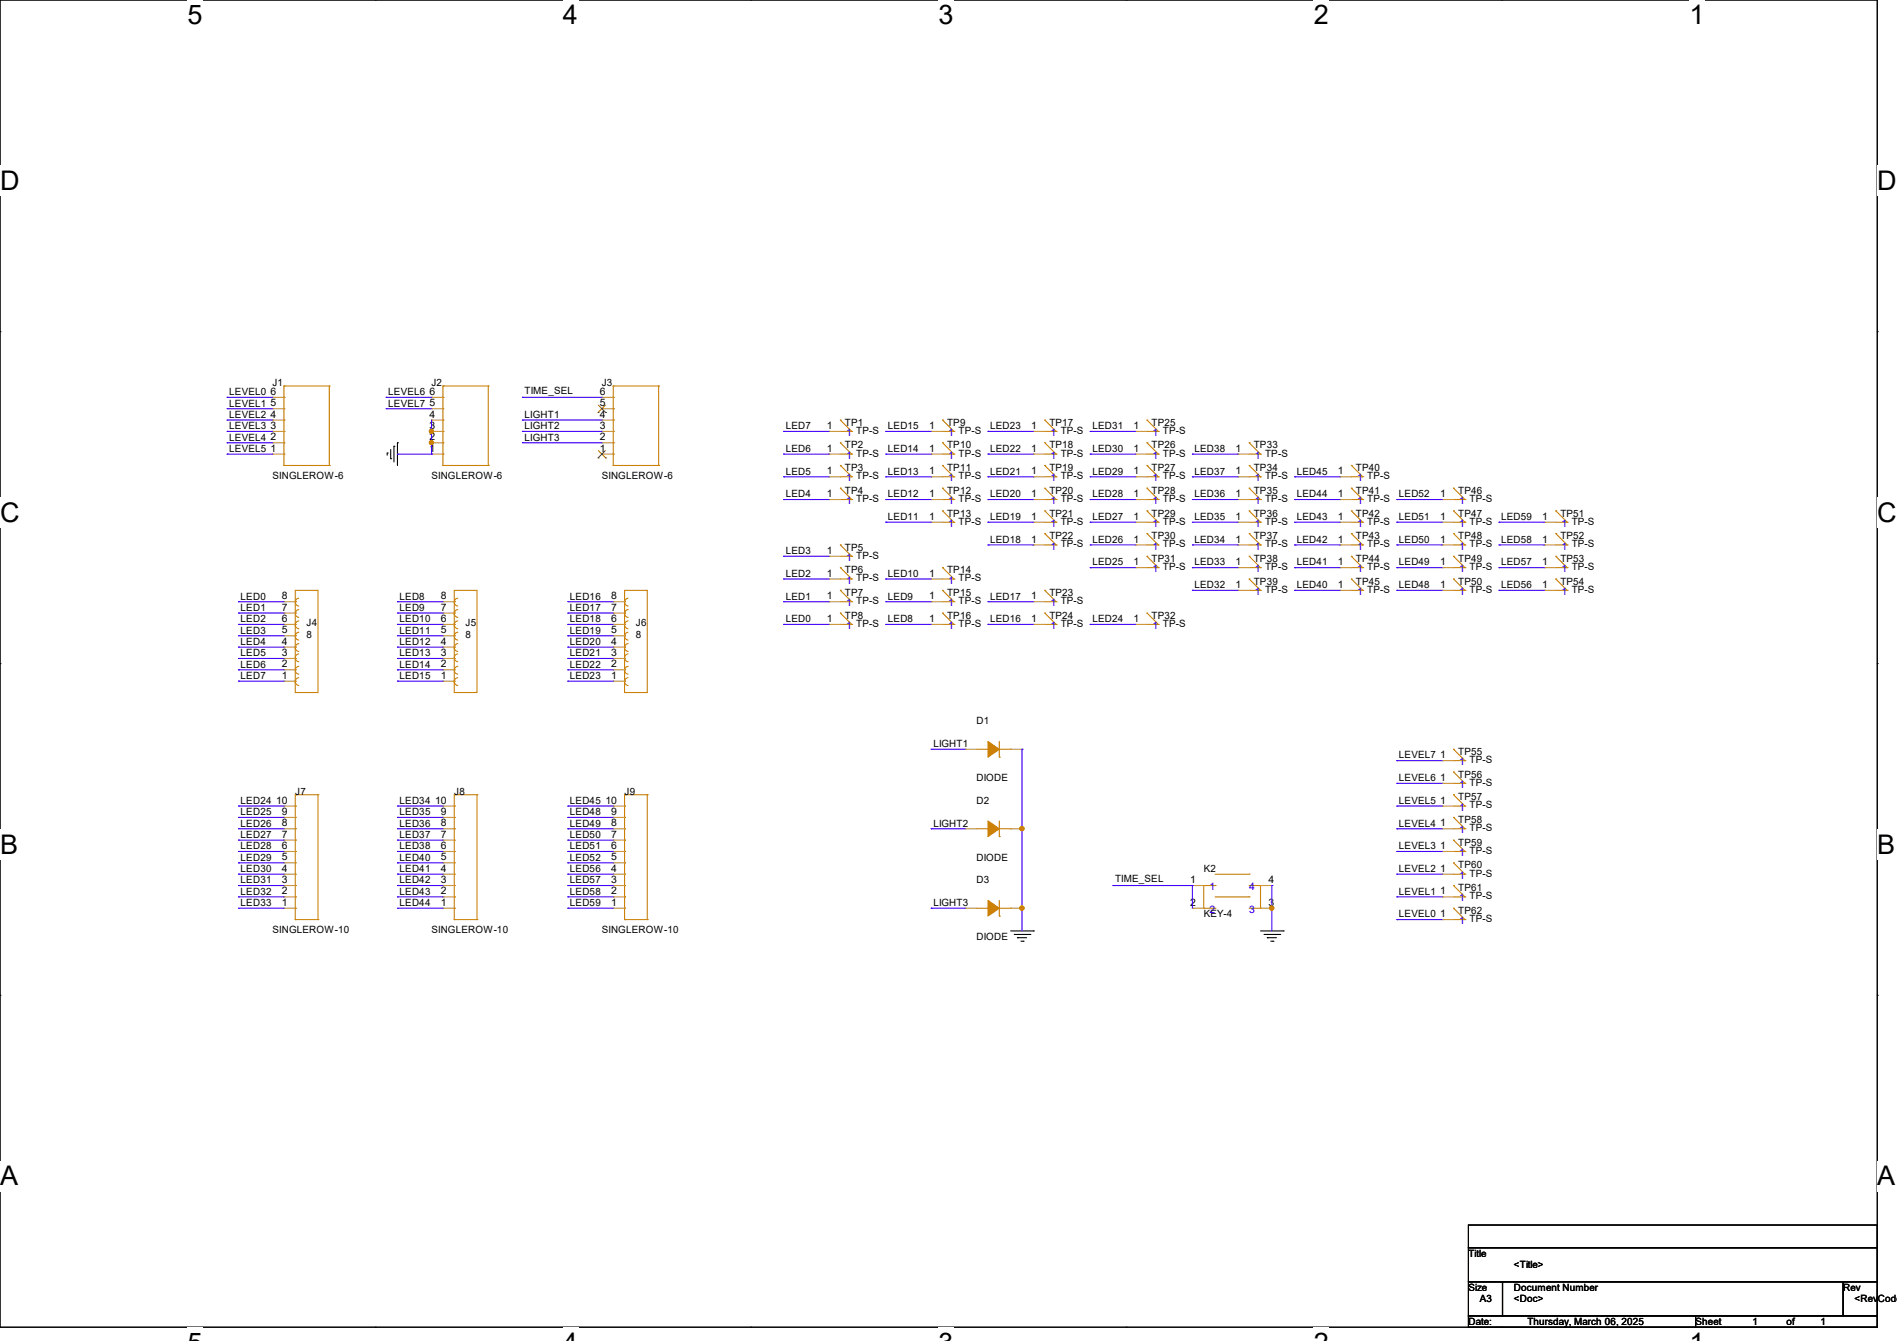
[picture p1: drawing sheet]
<svg xmlns="http://www.w3.org/2000/svg" width="297mm" height="210mm" viewBox="0 0 297 210" stroke-linecap="round" stroke-linejoin="round" font-family="sans-serif">
<path d="M0 0h293.9v207.9h-293.9z" fill="none" stroke="#000" stroke-width=".17"/>
<g fill="#fff">
<path d="M29.4 0h2.3v4.7h-2.3z"/>
<path d="M29.4 207.9h2.3v2.1h-2.3z"/>
</g>
<path d="M58.8 0h.1M58.8 207.9h.1" fill="none" stroke="#000" stroke-width=".17"/>
<g fill="#fff">
<path d="M88.1 0h2.4v4.7h-2.4z"/>
<path d="M88.1 207.9h2.4v2.1h-2.4z"/>
</g>
<path d="M117.6 0h.1M117.6 207.9h.1" fill="none" stroke="#000" stroke-width=".17"/>
<g fill="#fff">
<path d="M146.9 0h2.4v4.7h-2.4z"/>
<path d="M146.9 207.9h2.4v2.1h-2.4z"/>
</g>
<path d="M176.3 0h.1M176.3 207.9h.1" fill="none" stroke="#000" stroke-width=".17"/>
<g fill="#fff">
<path d="M205.7 0h2.4v4.7h-2.4z"/>
<path d="M205.7 207.9h2.4v2.1h-2.4z"/>
</g>
<path d="M235.1 0h.1M235.1 207.9h.1" fill="none" stroke="#000" stroke-width=".17"/>
<g fill="#fff">
<path d="M264.5 0h2.4v4.7h-2.4z"/>
<path d="M264.5 207.9h2.4v2.1h-2.4z"/>
<path d="M0 26h3v4.7h-3z"/>
<path d="M293.9 26h3.1v4.7h-3.1z"/>
<path d="M0 77.9h3v4.7h-3z"/>
<path d="M293.9 77.9h3.1v4.7h-3.1z"/>
</g>
<path d="M0 51.9h.1M293.9 51.9h.1" fill="none" stroke="#000" stroke-width=".17"/>
<g fill="#fff">
<path d="M0 129.9h2.8v4.7h-2.8z"/>
<path d="M293.9 129.9h2.9v4.7h-2.9z"/>
</g>
<path d="M0 103.9h.1M293.9 103.9h.1" fill="none" stroke="#000" stroke-width=".17"/>
<g fill="#fff">
<path d="M0 181.8h2.8v4.8h-2.8z"/>
<path d="M293.8 181.8h3v4.8h-3z"/>
</g>
<g fill="none" stroke="#000" stroke-width=".17">
<path d="M60.6 71h.1M60.6 71v.3M61.2 71.8h.1M61.2 70.4v1.4M61.7 69.9h.1M61.7 69.9v2.4M62.2 69.3h.1M62.2 69.3v3.6M0 155.9h.1M158.2 145.8h3.6M158.8 146.3h2.4M159.3 146.9h.1"/>
<path d="M159.3 146.9h1.4M159.9 147.4h.3M160.2 147.4h.1M161.2 146.3h.1M161.8 145.8h.1M197.4 145.8h3.5M197.9 146.3h2.5M198.4 146.9h.1M198.4 146.9h1.5M199 147.4h.3M199.3 147.4h.1M200.4 146.3h.1"/>
<path d="M200.9 145.8h.1M293.9 155.9h.1M229.9 191.9h64v3.5h-64zM229.9 195.4h64v5.3h-64zM229.9 200.7h5.3v5.4h-5.3zM229.9 206.1h35.6v1.8h-35.6zM235.2 200.7h53.4v5.4h-53.4zM265.5 206.1h28.4v1.8h-28.4zM288.6 200.7h5.3v5.4h-5.3z"/>
</g>
<g fill="none" stroke="#cc8006" stroke-width=".17">
<path d="M44.4 72.9h.1M44.4 60.5h.1M44.4 62.2h.1M44.4 64h.1M44.4 65.8h.1M44.4 67.6h.1M44.4 69.3h.1M44.4 71.1h.1M44.4 72.9h7.2M44.4 60.5h7.2M44.4 60.5v12.4M51.6 72.9h.1"/>
<path d="M51.6 60.5h.1M51.6 60.5v12.4M69.3 72.9h.1M69.3 60.5h.1M69.3 62.2h.1M69.3 64h.1M69.3 65.8h.1M69.3 67.6h.1M69.3 69.3h.1M69.3 71.1h.1M69.3 60.5v12.4M69.3 72.9h7.2"/>
<path d="M69.3 60.5h7.2M76.5 72.9h.1M76.5 60.5h.1M76.5 60.5v12.4M96 72.9h.1M96 60.5h.1M96 62.2h.1M96 64h.1M96 65.8h.1M96 67.6h.1M96 69.3h.1M96 71.1h.1"/>
<path d="M96 72.9h7.1M96 60.5h7.1M96 60.5v12.4M103.1 72.9h.1M103.1 60.5h.1M103.1 60.5v12.4M131.6 69.3h.1M131.6 65.8h.1M131.6 76.5h.1M131.6 72.9h.1M131.6 78.2h1.7M131.6 71.1h1.7"/>
<path d="M131.6 69.3l1.7 1.8M131.6 74.7h1.7M131.6 67.6h1.7M131.6 65.8l1.7 1.8M131.6 76.5l1.7 1.7M131.6 72.9l1.7 1.8M133.3 71.1h.1M133.3 67.6h.1M133.3 78.2h.1M133.3 74.7h.1M147.6 76.5h.1M147.6 72.9h.1"/>
<path d="M147.6 69.3h.1M147.6 65.8h.1M147.6 78.2h1.8M147.6 71.1h1.8M147.6 76.5l1.8 1.7M147.6 74.7h1.8M147.6 67.6h1.8M147.6 72.9l1.8 1.8M147.6 69.3l1.8 1.8M147.6 65.8l1.8 1.8M149.4 78.2h.1M149.4 74.7h.1"/>
<path d="M149.4 71.1h.1M149.4 67.6h.1M163.6 76.5h.1M163.6 72.9h.1M163.6 69.3h.1M163.6 65.8h.1M163.6 78.2h1.8M163.6 71.1h1.8M163.6 74.7h1.8M163.6 67.6h1.8M163.6 76.5l1.8 1.7M163.6 72.9l1.8 1.8"/>
<path d="M163.6 69.3l1.8 1.8M163.6 65.8l1.8 1.8M165.4 78.2h.1M165.4 74.7h.1M165.4 71.1h.1M165.4 67.6h.1M179.6 69.3h.1M179.6 65.8h.1M179.6 76.5h.1M179.6 72.9h.1M179.6 78.2h1.8M179.6 71.1h1.8"/>
<path d="M179.6 74.7h1.8M179.6 69.3l1.8 1.8M179.6 67.6h1.8M179.6 65.8l1.8 1.8M179.6 76.5l1.8 1.7M179.6 72.9l1.8 1.8M181.4 71.1h.1M181.4 67.6h.1M181.4 78.2h.1M181.4 74.7h.1M195.6 72.9h.1M195.6 69.3h.1"/>
<path d="M195.6 76.5h.1M195.6 78.2h1.8M195.6 71.1h1.8M195.6 74.7h1.8M195.6 72.9l1.8 1.8M195.6 69.3l1.8 1.8M195.6 76.5l1.8 1.7M197.4 74.7h.1M197.4 71.1h.1M197.4 78.2h.1M211.6 72.9h.1M211.6 76.5h.1"/>
<path d="M211.6 78.2h1.8M211.6 74.7h1.8M211.6 72.9l1.8 1.8M211.6 76.5l1.8 1.7M213.4 74.7h.1M213.4 78.2h.1M227.6 76.5h.1M227.6 78.2h1.8M227.6 76.5l1.8 1.7M229.4 78.2h.1M46.2 92.5h3.6v16h-3.6zM46.2 94.2h.1"/>
<path d="M46.2 96h.1M46.2 97.8h.1M46.2 99.6h.1M46.8 93.7a.61 .61 0 0 0-.6 .6 .61 .61 0 0 0 .6 .6M46.8 95.5a.61 .61 0 0 0-.6 .6 .61 .61 0 0 0 .6 .6M46.8 97.2a.61 .61 0 0 0-.6 .7 .61 .61 0 0 0 .6 .6M46.8 99a.61 .61 0 0 0-.6 .6 .61 .61 0 0 0 .6 .6M71.1 92.5h3.6v16h-3.6zM71.1 94.2h.1M71.1 96h.1M71.1 97.8h.1M71.1 99.6h.1"/>
<path d="M71.7 93.7a.61 .61 0 0 0-.6 .6 .61 .61 0 0 0 .6 .6M71.7 95.5a.61 .61 0 0 0-.6 .6 .61 .61 0 0 0 .6 .6M71.7 97.2a.61 .61 0 0 0-.6 .7 .61 .61 0 0 0 .6 .6M71.7 99a.61 .61 0 0 0-.6 .6 .61 .61 0 0 0 .6 .6M97.8 92.5h3.5v16h-3.5zM97.8 94.2h.1M97.8 96h.1M97.8 97.8h.1M97.8 99.6h.1M98.3 93.7a.61 .61 0 0 0-.5 .6 .61 .61 0 0 0 .5 .6M98.3 95.5a.61 .61 0 0 0-.5 .6 .61 .61 0 0 0 .5 .6M98.3 97.2a.61 .61 0 0 0-.5 .7 .61 .61 0 0 0 .5 .6"/>
<path d="M98.3 99a.61 .61 0 0 0-.5 .6 .61 .61 0 0 0 .5 .6M131.6 96h.1M131.6 92.5h.1M131.6 88.9h.1M131.6 85.3h.1M131.6 97.8h1.7M131.6 96l1.7 1.8M131.6 94.2h1.7M131.6 92.5l1.7 1.7M131.6 90.7h1.7M131.6 88.9l1.7 1.8M131.6 87.1h1.7"/>
<path d="M131.6 85.3l1.7 1.8M133.3 97.8h.1M133.3 94.2h.1M133.3 90.7h.1M133.3 87.1h.1M147.6 96h.1M147.6 92.5h.1M147.6 88.9h.1M147.6 80h.1M147.6 97.8h1.8M147.6 81.8h1.8M147.6 94.2h1.8"/>
<path d="M147.6 90.7h1.8M147.6 96l1.8 1.8M147.6 92.5l1.8 1.7M147.6 88.9l1.8 1.8M147.6 80l1.8 1.8M149.4 97.8h.1M149.4 94.2h.1M149.4 90.7h.1M149.4 81.8h.1M163.6 83.6h.1M163.6 80h.1M163.6 96h.1"/>
<path d="M163.6 92.5h.1M163.6 97.8h1.8M163.6 85.3h1.8M163.6 83.6l1.8 1.7M163.6 80l1.8 1.8M163.6 81.8h1.8M163.6 94.2h1.8M163.6 96l1.8 1.8M163.6 92.5l1.8 1.7M165.4 85.3h.1M165.4 81.8h.1M165.4 97.8h.1"/>
<path d="M165.4 94.2h.1M179.6 96h.1M179.6 87.1h.1M179.6 83.6h.1M179.6 80h.1M179.6 97.8h1.8M179.6 85.3h1.8M179.6 96l1.8 1.8M179.6 81.8h1.8M179.6 88.9h1.8M179.6 87.1l1.8 1.8M179.6 83.6l1.8 1.7"/>
<path d="M179.6 80l1.8 1.8M181.4 97.8h.1M181.4 88.9h.1M181.4 85.3h.1M181.4 81.8h.1M195.6 90.7h.1M195.6 87.1h.1M195.6 83.6h.1M195.6 80h.1M195.6 85.3h1.8M195.6 81.8h1.8M195.6 92.5h1.8"/>
<path d="M195.6 90.7l1.8 1.8M195.6 88.9h1.8M195.6 87.1l1.8 1.8M195.6 83.6l1.8 1.7M195.6 80l1.8 1.8M197.4 92.5h.1M197.4 88.9h.1M197.4 85.3h.1M197.4 81.8h.1M211.6 90.7h.1M211.6 87.1h.1M211.6 83.6h.1"/>
<path d="M211.6 80h.1M211.6 85.3h1.8M211.6 81.8h1.8M211.6 92.5h1.8M211.6 90.7l1.8 1.8M211.6 88.9h1.8M211.6 87.1l1.8 1.8M211.6 83.6l1.8 1.7M211.6 80l1.8 1.8M213.4 92.5h.1M213.4 88.9h.1M213.4 85.3h.1"/>
<path d="M213.4 81.8h.1M227.6 90.7h.1M227.6 87.1h.1M227.6 83.6h.1M227.6 80h.1M227.6 85.3h1.8M227.6 81.8h1.8M227.6 92.5h1.8M227.6 88.9h1.8M227.6 90.7l1.8 1.8M227.6 87.1l1.8 1.8M227.6 83.6l1.8 1.7"/>
<path d="M227.6 80l1.8 1.8M229.4 92.5h.1M229.4 88.9h.1M229.4 85.3h.1M229.4 81.8h.1M243.6 80h.1M243.6 90.7h.1M243.6 87.1h.1M243.6 83.6h.1M243.6 85.3h1.8M243.6 81.8h1.8M243.6 80l1.8 1.8"/>
<path d="M243.6 92.5h1.8M243.6 88.9h1.8M243.6 90.7l1.8 1.8M243.6 87.1l1.8 1.8M243.6 83.6l1.8 1.7M245.4 81.8h.1M245.4 92.5h.1M245.4 88.9h.1M245.4 85.3h.1M46.2 101.3h.1M46.2 103.1h.1M46.2 104.9h.1"/>
<path d="M46.2 106.7h.1M46.8 102.4a.62 .62 0 0 0-.6 .6 .62 .62 0 0 0 .6 .6M46.8 100.8a.61 .61 0 0 0-.6 .6 .61 .61 0 0 0 .6 .6M46.8 104.4a.61 .61 0 0 0-.6 .6 .61 .61 0 0 0 .6 .6M46.8 106.1a.61 .61 0 0 0-.6 .6 .61 .61 0 0 0 .6 .7M71.1 101.3h.1M71.1 103.1h.1M71.1 104.9h.1M71.1 106.7h.1M71.7 102.4a.62 .62 0 0 0-.6 .6 .62 .62 0 0 0 .6 .6M71.7 100.8a.61 .61 0 0 0-.6 .6 .61 .61 0 0 0 .6 .6M71.7 104.4a.61 .61 0 0 0-.6 .6 .61 .61 0 0 0 .6 .6"/>
<path d="M71.7 106.1a.61 .61 0 0 0-.6 .6 .61 .61 0 0 0 .6 .7M97.8 101.3h.1M97.8 103.1h.1M97.8 104.9h.1M97.8 106.7h.1M98.3 102.4a.62 .62 0 0 0-.5 .6 .62 .62 0 0 0 .5 .6M98.3 100.8a.61 .61 0 0 0-.5 .6 .61 .61 0 0 0 .5 .6M98.3 104.4a.61 .61 0 0 0-.5 .6 .61 .61 0 0 0 .5 .6M98.3 106.1a.61 .61 0 0 0-.5 .6 .61 .61 0 0 0 .5 .7M152.9 117.3h1.8M154.7 117.3h.1M156.5 118.6h.1"/>
<path d="M156.5 116.1v2.5M156.5 117.3h1.7M158.2 117.3h.1M227.6 117.3h.1M227.6 119.1h1.8M227.6 117.3l1.8 1.8M229.4 119.1h.1M46.2 124.5h.1M46.2 126.2h.1M46.2 128h.1M46.2 129.8h.1M46.2 131.6h.1"/>
<path d="M46.2 133.3h.1M46.2 135.1h.1M46.2 136.9h.1M46.2 138.7h.1M46.2 124.5h3.6M46.2 124.5v19.5M49.8 124.5h.1M49.8 124.5v19.5M71.1 124.5h.1M71.1 126.2h.1M71.1 128h.1M71.1 129.8h.1"/>
<path d="M71.1 131.6h.1M71.1 133.3h.1M71.1 135.1h.1M71.1 136.9h.1M71.1 138.7h.1M71.1 124.5h3.6M71.1 124.5v19.5M74.7 124.5h.1M74.7 124.5v19.5M97.8 124.5h.1M97.8 126.2h.1M97.8 128h.1"/>
<path d="M97.8 129.8h.1M97.8 131.6h.1M97.8 133.3h.1M97.8 135.1h.1M97.8 136.9h.1M97.8 138.7h.1M97.8 124.5v19.5M97.8 124.5h3.5M101.3 124.5h.1M101.3 124.5v19.5M152.9 129.8h1.8M154.7 129.8h.1"/>
<path d="M156.5 131h.1M156.5 128.6v2.4M156.5 129.8h1.7M158.2 129.8h.1M190.2 138.7h.1M190.2 138.7h-1.7v3.5M190.2 136.9h5.4M195.6 138.7h.1M195.6 136.9h.1M195.6 138.7h1.8v3.5M227.6 131.6h.1M227.6 128h.1"/>
<path d="M227.6 124.5h.1M227.6 120.9h.1M227.6 138.7h.1M227.6 135.1h.1M227.6 133.3h1.8M227.6 131.6l1.8 1.7M227.6 129.8h1.8M227.6 128l1.8 1.8M227.6 136.9h1.8M227.6 126.2h1.8M227.6 124.5l1.8 1.7M227.6 122.7h1.8"/>
<path d="M227.6 120.9l1.8 1.8M227.6 138.7l1.8 1.8M227.6 135.1l1.8 1.8M229.4 133.3h.1M229.4 129.8h.1M229.4 126.2h.1M229.4 122.7h.1M229.4 136.9h.1M46.2 144h.1M46.2 140.5h.1M46.2 142.2h.1M46.2 144h3.6"/>
<path d="M49.8 144h.1M71.1 144h.1M71.1 140.5h.1M71.1 142.2h.1M71.1 144h3.6M74.7 144h.1M97.8 144h.1M97.8 140.5h.1M97.8 142.2h.1M97.8 144h3.5M101.3 144h.1M152.9 142.2h1.8"/>
<path d="M154.7 142.2h.1M156.5 143.5h.1M156.5 141v2.5M156.5 142.2h1.7M158.2 142.2h.1M188.5 142.2h.1M188.5 142.2h1.7M190.2 142.2h.1M190.2 140.5h5.4M195.6 140.5h.1M195.6 142.2h1.8M197.4 142.2h.1"/>
<path d="M227.6 142.2h.1M227.6 144h1.8M227.6 140.5h1.8M227.6 142.2l1.8 1.8M229.4 144h.1M229.4 140.5h.1"/>
</g>
<g fill="none" stroke="#a84" stroke-width=".17">
<path d="M42.7 71.1h.1M42.7 69.3h.1M42.7 67.6h.1M42.7 65.8h.1M42.7 64h.1M42.7 62.2h.1M42.7 71.1h1.7M42.7 67.6h1.7M42.7 69.3h1.7M42.7 65.8h1.7M42.7 64h1.7M42.7 62.2h1.7"/>
<path d="M67.6 71.1h.1M67.6 69.3h.1M67.6 67.6h.1M67.6 65.8h.1M67.6 64h.1M67.6 62.2h.1M67.6 71.1h1.7M67.6 67.6h1.7M67.6 69.3h1.7M67.6 65.8h1.7M67.6 64h1.7M67.6 62.2h1.7"/>
<path d="M94.2 71.1h.1M94.2 69.3h.1M94.2 67.6h.1M94.2 65.8h.1M94.2 64h.1M94.2 62.2h.1M94.2 71.1h1.8M94.2 67.6h1.8M94.2 69.3h1.8M94.2 65.8h1.8M94.2 64h1.8M94.2 62.2h1.8"/>
<path d="M129.8 71.1h.1M129.8 67.6h.1M129.8 78.2h.1M129.8 74.7h.1M129.8 78.2h1.8M129.8 71.1h1.8M129.8 74.7h1.8M129.8 67.6h1.8M145.8 78.2h.1M145.8 74.7h.1M145.8 71.1h.1M145.8 67.6h.1"/>
<path d="M145.8 78.2h1.8M145.8 71.1h1.8M145.8 74.7h1.8M145.8 67.6h1.8M161.8 78.2h.1M161.8 74.7h.1M161.8 71.1h.1M161.8 67.6h.1M161.8 78.2h1.8M161.8 71.1h1.8M161.8 74.7h1.8M161.8 67.6h1.8"/>
<path d="M177.8 71.1h.1M177.8 67.6h.1M177.8 78.2h.1M177.8 74.7h.1M177.8 78.2h1.8M177.8 71.1h1.8M177.8 74.7h1.8M177.8 67.6h1.8M193.8 74.7h.1M193.8 71.1h.1M193.8 78.2h.1M193.8 78.2h1.8"/>
<path d="M193.8 71.1h1.8M193.8 74.7h1.8M209.8 74.7h.1M209.8 78.2h.1M209.8 78.2h1.8M209.8 74.7h1.8M225.8 78.2h.1M225.8 78.2h1.8M44.4 99.6h.1M44.4 97.8h.1M44.4 96h.1M44.4 94.2h.1"/>
<path d="M44.4 97.8h1.8M44.4 94.2h1.8M44.4 99.6h1.8M44.4 96h1.8M69.3 99.6h.1M69.3 97.8h.1M69.3 96h.1M69.3 94.2h.1M69.3 97.8h1.8M69.3 94.2h1.8M69.3 99.6h1.8M69.3 96h1.8"/>
<path d="M96 99.6h.1M96 97.8h.1M96 96h.1M96 94.2h.1M96 97.8h1.8M96 94.2h1.8M96 99.6h1.8M96 96h1.8M129.8 97.8h.1M129.8 94.2h.1M129.8 90.7h.1M129.8 87.1h.1"/>
<path d="M129.8 97.8h1.8M129.8 94.2h1.8M129.8 90.7h1.8M129.8 87.1h1.8M145.8 97.8h.1M145.8 94.2h.1M145.8 90.7h.1M145.8 81.8h.1M145.8 97.8h1.8M145.8 81.8h1.8M145.8 94.2h1.8M145.8 90.7h1.8"/>
<path d="M161.8 85.3h.1M161.8 81.8h.1M161.8 97.8h.1M161.8 94.2h.1M161.8 97.8h1.8M161.8 85.3h1.8M161.8 81.8h1.8M161.8 94.2h1.8M177.8 97.8h.1M177.8 88.9h.1M177.8 85.3h.1M177.8 81.8h.1"/>
<path d="M177.8 97.8h1.8M177.8 85.3h1.8M177.8 81.8h1.8M177.8 88.9h1.8M193.8 92.5h.1M193.8 88.9h.1M193.8 85.3h.1M193.8 81.8h.1M193.8 85.3h1.8M193.8 81.8h1.8M193.8 92.5h1.8M193.8 88.9h1.8"/>
<path d="M209.8 92.5h.1M209.8 88.9h.1M209.8 85.3h.1M209.8 81.8h.1M209.8 85.3h1.8M209.8 81.8h1.8M209.8 92.5h1.8M209.8 88.9h1.8M225.8 92.5h.1M225.8 88.9h.1M225.8 85.3h.1M225.8 81.8h.1"/>
<path d="M225.8 85.3h1.8M225.8 81.8h1.8M225.8 92.5h1.8M225.8 88.9h1.8M241.8 81.8h.1M241.8 92.5h.1M241.8 88.9h.1M241.8 85.3h.1M241.8 85.3h1.8M241.8 81.8h1.8M241.8 92.5h1.8M241.8 88.9h1.8"/>
<path d="M44.4 106.7h.1M44.4 104.9h.1M44.4 103.1h.1M44.4 101.3h.1M44.4 106.7h1.8M44.4 104.9h1.8M44.4 103.1h1.8M44.4 101.3h1.8M69.3 106.7h.1M69.3 104.9h.1M69.3 103.1h.1M69.3 101.3h.1"/>
<path d="M69.3 106.7h1.8M69.3 104.9h1.8M69.3 103.1h1.8M69.3 101.3h1.8M96 106.7h.1M96 104.9h.1M96 103.1h.1M96 101.3h.1M96 106.7h1.8M96 104.9h1.8M96 103.1h1.8M96 101.3h1.8"/>
<path d="M151.1 117.3h.1M151.1 117.3h1.8M158.2 117.3h1.8M160 117.3h.1M225.8 119.1h.1M225.8 119.1h1.8M44.4 138.7h.1M44.4 136.9h.1M44.4 135.1h.1M44.4 133.3h.1M44.4 131.6h.1M44.4 129.8h.1"/>
<path d="M44.4 128h.1M44.4 126.2h.1M44.4 138.7h1.8M44.4 136.9h1.8M44.4 135.1h1.8M44.4 133.3h1.8M44.4 131.6h1.8M44.4 129.8h1.8M44.4 128h1.8M44.4 126.2h1.8M69.3 138.7h.1M69.3 136.9h.1"/>
<path d="M69.3 135.1h.1M69.3 133.3h.1M69.3 131.6h.1M69.3 129.8h.1M69.3 128h.1M69.3 126.2h.1M69.3 138.7h1.8M69.3 136.9h1.8M69.3 135.1h1.8M69.3 133.3h1.8M69.3 131.6h1.8M69.3 129.8h1.8"/>
<path d="M69.3 128h1.8M69.3 126.2h1.8M96 138.7h.1M96 136.9h.1M96 135.1h.1M96 133.3h.1M96 131.6h.1M96 129.8h.1M96 128h.1M96 126.2h.1M96 138.7h1.8M96 136.9h1.8"/>
<path d="M96 135.1h1.8M96 133.3h1.8M96 131.6h1.8M96 129.8h1.8M96 128h1.8M96 126.2h1.8M151.1 129.8h.1M151.1 129.8h1.8M158.2 129.8h1.8M160 129.8h.1M186.7 138.7h.1M186.7 138.7h1.8"/>
<path d="M197.4 138.7h1.7M199.1 138.7h.1M225.8 133.3h.1M225.8 129.8h.1M225.8 126.2h.1M225.8 122.7h.1M225.8 136.9h.1M225.8 136.9h1.8M225.8 133.3h1.8M225.8 129.8h1.8M225.8 126.2h1.8M225.8 122.7h1.8"/>
<path d="M44.4 142.2h.1M44.4 140.5h.1M44.4 142.2h1.8M44.4 140.5h1.8M69.3 142.2h.1M69.3 140.5h.1M69.3 142.2h1.8M69.3 140.5h1.8M96 142.2h.1M96 140.5h.1M96 142.2h1.8M96 140.5h1.8"/>
<path d="M151.1 142.2h.1M151.1 142.2h1.8M158.2 142.2h1.8M160 142.2h.1M186.7 142.2h.1M186.7 142.2h1.8M197.4 142.2h1.7M199.1 142.2h.1M225.8 144h.1M225.8 140.5h.1M225.8 140.5h1.8M225.8 144h1.8"/>
</g>
<g fill="#cc8006" stroke="#cc8006" stroke-width=".17">
<path d="M154.7 141l1.8 1.2-1.8 1.3z" fill-rule="evenodd"/>
<path d="M154.7 128.6l1.8 1.2-1.8 1.2z" fill-rule="evenodd"/>
<path d="M154.7 116.1l1.8 1.2-1.8 1.3z" fill-rule="evenodd"/>
</g>
<path d="M93.6 71.7h.1M93.6 64.6h.1M93.7 70.6l1.1 1.1M93.7 63.5l1.1 1.1M94.8 70.6l-1.2 1.1M94.8 63.5l-1.2 1.1M94.8 71.7h.1M94.8 64.6h.1" fill="none" stroke="#804000" stroke-width=".16"/>
<g fill="none" stroke="#4200ff" stroke-width=".17">
<path d="M35.6 71.1h.1M35.6 69.3h.1M35.6 67.6h.1M35.6 65.8h.1M35.6 64h.1M35.6 62.2h.1M35.6 71.1h7.1M35.6 69.3h7.1M35.6 67.6h7.1M35.6 65.8h7.1M35.6 64h7.1M35.6 62.2h7.1"/>
<path d="M60.5 62.2h.1M60.5 64h.1M60.5 64h7.1M60.5 62.2h7.1M62.2 71.1h.1M62.2 71.1h5.4M67.6 67.6h.1M67.6 69.3h.1M67.6 71.1h.1M67.6 65.8v5.3M81.8 69.3h.1M81.8 67.6h.1"/>
<path d="M81.8 65.8h.1M81.8 62.2h.1M81.8 69.3h12.4M81.8 67.6h12.4M81.8 65.8h12.4M81.8 62.2h12.4M122.7 67.6h.1M122.7 71.1h.1M122.7 74.7h.1M122.7 78.2h.1M122.7 71.1h7.1M122.7 67.6h7.1"/>
<path d="M122.7 74.7h7.1M122.7 78.2h7.1M138.7 67.6h.1M138.7 71.1h.1M138.7 74.7h.1M138.7 78.2h.1M138.7 71.1h7.1M138.7 67.6h7.1M138.7 74.7h7.1M138.7 78.2h7.1M154.7 67.6h.1M154.7 71.1h.1"/>
<path d="M154.7 74.7h.1M154.7 78.2h.1M154.7 71.1h7.1M154.7 67.6h7.1M154.7 74.7h7.1M154.7 78.2h7.1M170.7 67.6h.1M170.7 71.1h.1M170.7 74.7h.1M170.7 78.2h.1M170.7 71.1h7.1M170.7 67.6h7.1"/>
<path d="M170.7 74.7h7.1M170.7 78.2h7.1M186.7 71.1h.1M186.7 74.7h.1M186.7 78.2h.1M186.7 71.1h7.1M186.7 74.7h7.1M186.7 78.2h7.1M202.7 74.7h.1M202.7 78.2h.1M202.7 74.7h7.1M202.7 78.2h7.1"/>
<path d="M218.7 78.2h.1M218.7 78.2h7.1M37.3 99.6h.1M37.3 97.8h.1M37.3 96h.1M37.3 94.2h.1M37.3 99.6h7.1M37.3 97.8h7.1M37.3 96h7.1M37.3 94.2h7.1M62.2 99.6h.1M62.2 97.8h.1"/>
<path d="M62.2 96h.1M62.2 94.2h.1M62.2 99.6h7.1M62.2 97.8h7.1M62.2 96h7.1M62.2 94.2h7.1M88.9 99.6h.1M88.9 97.8h.1M88.9 96h.1M88.9 94.2h.1M88.9 99.6h7.1M88.9 97.8h7.1"/>
<path d="M88.9 96h7.1M88.9 94.2h7.1M122.7 87.1h.1M122.7 90.7h.1M122.7 94.2h.1M122.7 97.8h.1M122.7 97.8h7.1M122.7 94.2h7.1M122.7 87.1h7.1M122.7 90.7h7.1M138.7 81.8h.1M138.7 90.7h.1"/>
<path d="M138.7 94.2h.1M138.7 97.8h.1M138.7 97.8h7.1M138.7 94.2h7.1M138.7 90.7h7.1M138.7 81.8h7.1M154.7 81.8h.1M154.7 85.3h.1M154.7 94.2h.1M154.7 97.8h.1M154.7 97.8h7.1M154.7 94.2h7.1"/>
<path d="M154.7 81.8h7.1M154.7 85.3h7.1M170.7 81.8h.1M170.7 85.3h.1M170.7 88.9h.1M170.7 97.8h.1M170.7 97.8h7.1M170.7 81.8h7.1M170.7 85.3h7.1M170.7 88.9h7.1M186.7 81.8h.1M186.7 85.3h.1"/>
<path d="M186.7 88.9h.1M186.7 92.5h.1M186.7 81.8h7.1M186.7 85.3h7.1M186.7 88.9h7.1M186.7 92.5h7.1M202.7 81.8h.1M202.7 85.3h.1M202.7 88.9h.1M202.7 92.5h.1M202.7 81.8h7.1M202.7 85.3h7.1"/>
<path d="M202.7 88.9h7.1M202.7 92.5h7.1M218.7 81.8h.1M218.7 85.3h.1M218.7 88.9h.1M218.7 92.5h.1M218.7 81.8h7.1M218.7 85.3h7.1M218.7 88.9h7.1M218.7 92.5h7.1M234.7 81.8h.1M234.7 85.3h.1"/>
<path d="M234.7 88.9h.1M234.7 92.5h.1M234.7 81.8h7.1M234.7 85.3h7.1M234.7 88.9h7.1M234.7 92.5h7.1M37.3 106.7h.1M37.3 104.9h.1M37.3 103.1h.1M37.3 101.3h.1M37.3 106.7h7.1M37.3 104.9h7.1"/>
<path d="M37.3 103.1h7.1M37.3 101.3h7.1M62.2 106.7h.1M62.2 104.9h.1M62.2 103.1h.1M62.2 101.3h.1M62.2 106.7h7.1M62.2 104.9h7.1M62.2 103.1h7.1M62.2 101.3h7.1M88.9 106.7h.1M88.9 104.9h.1"/>
<path d="M88.9 103.1h.1M88.9 101.3h.1M88.9 106.7h7.1M88.9 104.9h7.1M88.9 103.1h7.1M88.9 101.3h7.1M145.8 117.3h.1M145.8 117.3h5.3M160 117.3h.1M160 117.3v28.5M218.7 119.1h.1M218.7 119.1h7.1"/>
<path d="M37.3 138.7h.1M37.3 136.9h.1M37.3 135.1h.1M37.3 133.3h.1M37.3 131.6h.1M37.3 129.8h.1M37.3 128h.1M37.3 126.2h.1M37.3 138.7h7.1M37.3 136.9h7.1M37.3 135.1h7.1M37.3 133.3h7.1"/>
<path d="M37.3 131.6h7.1M37.3 129.8h7.1M37.3 128h7.1M37.3 126.2h7.1M62.2 138.7h.1M62.2 136.9h.1M62.2 135.1h.1M62.2 133.3h.1M62.2 131.6h.1M62.2 129.8h.1M62.2 128h.1M62.2 126.2h.1"/>
<path d="M62.2 138.7h7.1M62.2 136.9h7.1M62.2 135.1h7.1M62.2 133.3h7.1M62.2 131.6h7.1M62.2 129.8h7.1M62.2 128h7.1M62.2 126.2h7.1M88.9 138.7h.1M88.9 136.9h.1M88.9 135.1h.1M88.9 133.3h.1"/>
<path d="M88.9 131.6h.1M88.9 129.8h.1M88.9 128h.1M88.9 126.2h.1M88.9 138.7h7.1M88.9 136.9h7.1M88.9 135.1h7.1M88.9 133.3h7.1M88.9 131.6h7.1M88.9 129.8h7.1M88.9 128h7.1M88.9 126.2h7.1"/>
<path d="M145.8 129.8h.1M145.8 129.8h5.3M160 129.8h.1M174.2 138.7h.1M174.2 138.7h12.5M186.7 138.7h.1M186.7 138.7v3.5M199.1 138.7h.1M199.1 138.7v7.1M218.7 122.7h.1M218.7 126.2h.1M218.7 129.8h.1"/>
<path d="M218.7 133.3h.1M218.7 136.9h.1M218.7 136.9h7.1M218.7 133.3h7.1M218.7 129.8h7.1M218.7 126.2h7.1M218.7 122.7h7.1M37.3 142.2h.1M37.3 140.5h.1M37.3 142.2h7.1M37.3 140.5h7.1M62.2 142.2h.1"/>
<path d="M62.2 140.5h.1M62.2 142.2h7.1M62.2 140.5h7.1M88.9 142.2h.1M88.9 140.5h.1M88.9 142.2h7.1M88.9 140.5h7.1M145.8 142.2h.1M145.8 142.2h5.3M160 142.2h.1M199.1 142.2h.1M218.7 140.5h.1"/>
<path d="M218.7 144h.1M218.7 140.5h7.1M218.7 144h7.1"/>
</g>
<g fill="#f00" stroke="#f00" stroke-width=".17">
<circle cx="160" cy="129.8" r=".32"/>
<circle cx="160" cy="142.2" r=".32"/>
<circle cx="199.1" cy="142.2" r=".32"/>
<circle cx="67.5" cy="67.5" r=".32"/>
<circle cx="67.5" cy="69.3" r=".32"/>
</g>
<g font-size="4.2">
<text x="29.4" y="3.8">5</text>
<text x="88.1" y="3.8">4</text>
<text x="146.9" y="3.8">3</text>
<text x="205.7" y="3.8">2</text>
<text x="264.5" y="3.8">1</text>
<text x="0" y="29.8">D</text>
<text x="293.9" y="29.8">D</text>
<text x="0" y="81.7">C</text>
<text x="293.9" y="81.7">C</text>
<text x="0" y="133.7">B</text>
<text x="293.9" y="133.7">B</text>
<text x="0" y="185.6">A</text>
<text x="293.9" y="185.6">A</text>
</g>
<g font-size="1.6">
<text x="35.9" y="65.4">LEVEL2</text>
<text x="35.9" y="63.7">LEVEL1</text>
<text x="35.9" y="61.9">LEVEL0</text>
<text x="42.3" y="65.4">4</text>
<text x="42.3" y="63.6">5</text>
<text x="42.3" y="61.8">6</text>
<text x="42.7" y="60.5">J1</text>
<text x="60.8" y="61.9">LEVEL6</text>
<text x="60.8" y="63.7">LEVEL7</text>
<text x="67.2" y="65.4">4</text>
<text x="67.2" y="63.6">5</text>
<text x="67.2" y="61.8">6</text>
<text x="67.6" y="60.5">J2</text>
<text x="82.1" y="65.4">LIGHT1</text>
<text x="82.1" y="61.7">TIME_SEL</text>
<text x="93.9" y="65.4">4</text>
<text x="93.9" y="63.6">5</text>
<text x="93.9" y="61.8">6</text>
<text x="94.2" y="60.5">J3</text>
<text x="35.9" y="70.8">LEVEL5</text>
<text x="35.9" y="69">LEVEL4</text>
<text x="35.9" y="67.2">LEVEL3</text>
<text x="42.3" y="70.7">1</text>
<text x="42.3" y="69">2</text>
<text x="42.3" y="67.2">3</text>
<text x="67.2" y="70.7">1</text>
<text x="67.2" y="69">2</text>
<text x="67.2" y="67.2">3</text>
<text x="82.1" y="69">LIGHT3</text>
<text x="82.1" y="67.2">LIGHT2</text>
<text x="93.9" y="70.7">1</text>
<text x="93.9" y="69">2</text>
<text x="93.9" y="67.2">3</text>
<text x="123" y="67.2">LED7</text>
<text x="123" y="70.8">LED6</text>
<text x="129.5" y="70.7">1</text>
<text x="129.5" y="67.2">1</text>
<text x="132.3" y="70.2">TP2</text>
<text x="132.3" y="66.7">TP1</text>
<text x="139" y="67.2">LED15</text>
<text x="139" y="70.8">LED14</text>
<text x="145.5" y="70.7">1</text>
<text x="145.5" y="67.2">1</text>
<text x="148.3" y="70.2">TP10</text>
<text x="148.3" y="66.7">TP9</text>
<text x="155" y="67.2">LED23</text>
<text x="155" y="70.8">LED22</text>
<text x="161.5" y="70.7">1</text>
<text x="161.5" y="67.2">1</text>
<text x="164.3" y="70.2">TP18</text>
<text x="164.3" y="66.7">TP17</text>
<text x="171" y="67.2">LED31</text>
<text x="171" y="70.8">LED30</text>
<text x="177.5" y="70.7">1</text>
<text x="177.5" y="67.2">1</text>
<text x="180.3" y="70.2">TP26</text>
<text x="180.3" y="66.7">TP25</text>
<text x="187" y="70.8">LED38</text>
<text x="193.5" y="70.7">1</text>
<text x="196.3" y="70.2">TP33</text>
<text x="42.7" y="75.1">SINGLEROW-6</text>
<text x="67.6" y="75.1">SINGLEROW-6</text>
<text x="94.2" y="75.1">SINGLEROW-6</text>
<text x="123" y="74.3">LED5</text>
<text x="123" y="77.9">LED4</text>
<text x="129.5" y="77.9">1</text>
<text x="129.5" y="74.3">1</text>
<text x="132.3" y="77.3">TP4</text>
<text x="132.3" y="73.8">TP3</text>
<text x="139" y="74.3">LED13</text>
<text x="139" y="77.9">LED12</text>
<text x="145.5" y="77.9">1</text>
<text x="145.5" y="74.3">1</text>
<text x="148.3" y="77.3">TP12</text>
<text x="148.3" y="73.8">TP11</text>
<text x="155" y="74.3">LED21</text>
<text x="155" y="77.9">LED20</text>
<text x="161.5" y="77.9">1</text>
<text x="161.5" y="74.3">1</text>
<text x="164.3" y="77.3">TP20</text>
<text x="164.3" y="73.8">TP19</text>
<text x="171" y="74.3">LED29</text>
<text x="171" y="77.9">LED28</text>
<text x="177.5" y="77.9">1</text>
<text x="177.5" y="74.3">1</text>
<text x="180.3" y="77.3">TP28</text>
<text x="180.3" y="73.8">TP27</text>
<text x="187" y="74.3">LED37</text>
<text x="187" y="77.9">LED36</text>
<text x="193.5" y="74.3">1</text>
<text x="193.5" y="77.9">1</text>
<text x="196.3" y="73.8">TP34</text>
<text x="196.3" y="77.3">TP35</text>
<text x="203" y="74.3">LED45</text>
<text x="203" y="77.9">LED44</text>
<text x="209.5" y="74.3">1</text>
<text x="209.5" y="77.9">1</text>
<text x="212.3" y="73.8">TP40</text>
<text x="212.3" y="77.3">TP41</text>
<text x="219" y="77.9">LED52</text>
<text x="225.5" y="77.9">1</text>
<text x="228.3" y="77.3">TP46</text>
<text x="139" y="81.4">LED11</text>
<text x="145.5" y="81.4">1</text>
<text x="148.3" y="80.9">TP13</text>
<text x="155" y="81.4">LED19</text>
<text x="161.5" y="81.4">1</text>
<text x="164.3" y="80.9">TP21</text>
<text x="171" y="81.4">LED27</text>
<text x="177.5" y="81.4">1</text>
<text x="180.3" y="80.9">TP29</text>
<text x="187" y="81.4">LED35</text>
<text x="193.5" y="81.4">1</text>
<text x="196.3" y="80.9">TP36</text>
<text x="203" y="81.4">LED43</text>
<text x="209.5" y="81.4">1</text>
<text x="212.3" y="80.9">TP42</text>
<text x="219" y="81.4">LED51</text>
<text x="225.5" y="81.4">1</text>
<text x="228.3" y="80.9">TP47</text>
<text x="235" y="81.4">LED59</text>
<text x="241.5" y="81.4">1</text>
<text x="244.3" y="80.9">TP51</text>
<text x="123" y="86.8">LED3</text>
<text x="129.5" y="86.7">1</text>
<text x="132.3" y="89.8">TP6</text>
<text x="132.3" y="86.2">TP5</text>
<text x="148.3" y="89.8">TP14</text>
<text x="155" y="85">LED18</text>
<text x="161.5" y="85">1</text>
<text x="164.3" y="84.5">TP22</text>
<text x="171" y="85">LED26</text>
<text x="171" y="88.6">LED25</text>
<text x="177.5" y="88.5">1</text>
<text x="177.5" y="85">1</text>
<text x="180.3" y="88">TP31</text>
<text x="180.3" y="84.5">TP30</text>
<text x="187" y="85">LED34</text>
<text x="187" y="88.6">LED33</text>
<text x="193.5" y="88.5">1</text>
<text x="193.5" y="85">1</text>
<text x="196.3" y="88">TP38</text>
<text x="196.3" y="84.5">TP37</text>
<text x="203" y="85">LED42</text>
<text x="203" y="88.6">LED41</text>
<text x="209.5" y="88.5">1</text>
<text x="209.5" y="85">1</text>
<text x="212.3" y="88">TP44</text>
<text x="212.3" y="84.5">TP43</text>
<text x="219" y="85">LED50</text>
<text x="219" y="88.6">LED49</text>
<text x="225.5" y="88.5">1</text>
<text x="225.5" y="85">1</text>
<text x="228.3" y="88">TP49</text>
<text x="228.3" y="84.5">TP48</text>
<text x="235" y="85">LED58</text>
<text x="235" y="88.6">LED57</text>
<text x="241.5" y="88.5">1</text>
<text x="241.5" y="85">1</text>
<text x="244.3" y="88">TP53</text>
<text x="244.3" y="84.5">TP52</text>
<text x="37.7" y="95.7">LED1</text>
<text x="37.7" y="93.9">LED0</text>
<text x="44.1" y="95.6">7</text>
<text x="44.1" y="93.9">8</text>
<text x="62.6" y="95.7">LED9</text>
<text x="62.6" y="93.9">LED8</text>
<text x="69" y="95.6">7</text>
<text x="69" y="93.9">8</text>
<text x="89.2" y="95.7">LED17</text>
<text x="89.2" y="93.9">LED16</text>
<text x="95.7" y="95.6">7</text>
<text x="95.7" y="93.9">8</text>
<text x="123" y="90.3">LED2</text>
<text x="123" y="93.9">LED1</text>
<text x="129.5" y="93.9">1</text>
<text x="129.5" y="90.3">1</text>
<text x="132.3" y="93.3">TP7</text>
<text x="139" y="90.3">LED10</text>
<text x="139" y="93.9">LED9</text>
<text x="145.5" y="93.9">1</text>
<text x="145.5" y="90.3">1</text>
<text x="148.3" y="93.3">TP15</text>
<text x="155" y="93.9">LED17</text>
<text x="161.5" y="93.9">1</text>
<text x="164.3" y="93.3">TP23</text>
<text x="187" y="92.1">LED32</text>
<text x="193.5" y="92.1">1</text>
<text x="196.3" y="91.6">TP39</text>
<text x="203" y="92.1">LED40</text>
<text x="209.5" y="92.1">1</text>
<text x="212.3" y="91.6">TP45</text>
<text x="219" y="92.1">LED48</text>
<text x="225.5" y="92.1">1</text>
<text x="228.3" y="91.6">TP50</text>
<text x="235" y="92.1">LED56</text>
<text x="241.5" y="92.1">1</text>
<text x="244.3" y="91.6">TP54</text>
<text x="37.7" y="101">LED4</text>
<text x="37.7" y="99.2">LED3</text>
<text x="37.7" y="97.4">LED2</text>
<text x="44.1" y="101">4</text>
<text x="44.1" y="99.2">5</text>
<text x="44.1" y="97.4">6</text>
<text x="48" y="98">J4</text>
<text x="48" y="99.9">8</text>
<text x="62.6" y="101">LED12</text>
<text x="62.6" y="99.2">LED11</text>
<text x="62.6" y="97.4">LED10</text>
<text x="69" y="101">4</text>
<text x="69" y="99.2">5</text>
<text x="69" y="97.4">6</text>
<text x="72.9" y="98">J5</text>
<text x="72.9" y="99.9">8</text>
<text x="89.2" y="101">LED20</text>
<text x="89.2" y="99.2">LED19</text>
<text x="89.2" y="97.4">LED18</text>
<text x="95.7" y="101">4</text>
<text x="95.7" y="99.2">5</text>
<text x="95.7" y="97.4">6</text>
<text x="99.6" y="98">J6</text>
<text x="99.6" y="99.9">8</text>
<text x="123" y="97.4">LED0</text>
<text x="129.5" y="97.4">1</text>
<text x="132.3" y="96.9">TP8</text>
<text x="139" y="97.4">LED8</text>
<text x="145.5" y="97.4">1</text>
<text x="148.3" y="96.9">TP16</text>
<text x="155" y="97.4">LED16</text>
<text x="161.5" y="97.4">1</text>
<text x="164.3" y="96.9">TP24</text>
<text x="171" y="97.4">LED24</text>
<text x="177.5" y="97.4">1</text>
<text x="180.3" y="96.9">TP32</text>
<text x="37.7" y="106.3">LED7</text>
<text x="37.7" y="104.6">LED6</text>
<text x="37.7" y="102.8">LED5</text>
<text x="44.1" y="106.3">1</text>
<text x="44.1" y="104.5">2</text>
<text x="44.1" y="102.7">3</text>
<text x="62.6" y="106.3">LED15</text>
<text x="62.6" y="104.6">LED14</text>
<text x="62.6" y="102.8">LED13</text>
<text x="69" y="106.3">1</text>
<text x="69" y="104.5">2</text>
<text x="69" y="102.7">3</text>
<text x="89.2" y="106.3">LED23</text>
<text x="89.2" y="104.6">LED22</text>
<text x="89.2" y="102.8">LED21</text>
<text x="95.7" y="106.3">1</text>
<text x="95.7" y="104.5">2</text>
<text x="95.7" y="102.7">3</text>
<text x="152.9" y="113.5">D1</text>
<text x="146.1" y="117">LIGHT1</text>
<text x="219" y="118.8">LEVEL7</text>
<text x="225.5" y="118.7">1</text>
<text x="228.3" y="118.2">TP55</text>
<text x="37.7" y="125.9">LED24</text>
<text x="43.2" y="125.9">10</text>
<text x="46.2" y="124.5">J7</text>
<text x="62.6" y="125.9">LED34</text>
<text x="68.1" y="125.9">10</text>
<text x="71.1" y="124.5">J8</text>
<text x="89.2" y="125.9">LED45</text>
<text x="94.8" y="125.9">10</text>
<text x="97.8" y="124.5">J9</text>
<text x="152.9" y="125.9">D2</text>
<text x="152.9" y="122.3">DIODE</text>
<text x="219" y="122.3">LEVEL6</text>
<text x="219" y="125.9">LEVEL5</text>
<text x="225.5" y="125.9">1</text>
<text x="225.5" y="122.3">1</text>
<text x="228.3" y="125.3">TP57</text>
<text x="228.3" y="121.8">TP56</text>
<text x="37.7" y="131.2">LED27</text>
<text x="37.7" y="129.5">LED26</text>
<text x="37.7" y="127.7">LED25</text>
<text x="44.1" y="131.2">7</text>
<text x="44.1" y="129.4">8</text>
<text x="44.1" y="127.6">9</text>
<text x="62.6" y="131.2">LED37</text>
<text x="62.6" y="129.5">LED36</text>
<text x="62.6" y="127.7">LED35</text>
<text x="69" y="131.2">7</text>
<text x="69" y="129.4">8</text>
<text x="69" y="127.6">9</text>
<text x="89.2" y="131.2">LED50</text>
<text x="89.2" y="129.5">LED49</text>
<text x="89.2" y="127.7">LED48</text>
<text x="95.7" y="131.2">7</text>
<text x="95.7" y="129.4">8</text>
<text x="95.7" y="127.6">9</text>
<text x="146.1" y="129.5">LIGHT2</text>
<text x="219" y="129.5">LEVEL4</text>
<text x="225.5" y="129.4">1</text>
<text x="228.3" y="128.9">TP58</text>
<text x="37.7" y="136.6">LED30</text>
<text x="37.7" y="134.8">LED29</text>
<text x="37.7" y="133">LED28</text>
<text x="44.1" y="136.5">4</text>
<text x="44.1" y="134.7">5</text>
<text x="44.1" y="133">6</text>
<text x="62.6" y="136.6">LED41</text>
<text x="62.6" y="134.8">LED40</text>
<text x="62.6" y="133">LED38</text>
<text x="69" y="136.5">4</text>
<text x="69" y="134.7">5</text>
<text x="69" y="133">6</text>
<text x="89.2" y="136.6">LED56</text>
<text x="89.2" y="134.8">LED52</text>
<text x="89.2" y="133">LED51</text>
<text x="95.7" y="136.5">4</text>
<text x="95.7" y="134.7">5</text>
<text x="95.7" y="133">6</text>
<text x="152.9" y="134.8">DIODE</text>
<text x="188.5" y="136.6">K2</text>
<text x="219" y="133">LEVEL3</text>
<text x="219" y="136.6">LEVEL2</text>
<text x="225.5" y="133">1</text>
<text x="225.5" y="136.5">1</text>
<text x="228.3" y="132.5">TP59</text>
<text x="228.3" y="136">TP60</text>
<text x="37.7" y="141.9">LED33</text>
<text x="37.7" y="140.1">LED32</text>
<text x="37.7" y="138.3">LED31</text>
<text x="44.1" y="141.9">1</text>
<text x="44.1" y="140.1">2</text>
<text x="44.1" y="138.3">3</text>
<text x="62.6" y="141.9">LED44</text>
<text x="62.6" y="140.1">LED43</text>
<text x="62.6" y="138.3">LED42</text>
<text x="69" y="141.9">1</text>
<text x="69" y="140.1">2</text>
<text x="69" y="138.3">3</text>
<text x="89.2" y="141.9">LED59</text>
<text x="89.2" y="140.1">LED58</text>
<text x="89.2" y="138.3">LED57</text>
<text x="95.7" y="141.9">1</text>
<text x="95.7" y="140.1">2</text>
<text x="95.7" y="138.3">3</text>
<text x="146.1" y="141.9">LIGHT3</text>
<text x="152.9" y="138.3">D3</text>
<text x="174.6" y="138.1">TIME_SEL</text>
<text x="186.3" y="138.3">1</text>
<text x="186.3" y="141.9">2</text>
<text x="188.5" y="143.7">KEY-4</text>
<text x="198.6" y="141.9">3</text>
<text x="198.6" y="138.3">4</text>
<text x="219" y="140.1">LEVEL1</text>
<text x="219" y="143.7">LEVEL0</text>
<text x="225.5" y="143.6">1</text>
<text x="225.5" y="140.1">1</text>
<text x="228.3" y="143.1">TP62</text>
<text x="228.3" y="139.6">TP61</text>
<text x="42.7" y="146.2">SINGLEROW-10</text>
<text x="67.6" y="146.2">SINGLEROW-10</text>
<text x="94.2" y="146.2">SINGLEROW-10</text>
<text x="152.9" y="147.2">DIODE</text>
<text x="229.9" y="196.8">Title</text>
<text x="229.9" y="202.2">Size</text>
<text x="231.7" y="204">A3</text>
<text x="237" y="202.2">Document Number</text>
<text x="237" y="204">&lt;Doc&gt;</text>
<text x="237" y="198.6">&lt;Title&gt;</text>
<text x="288.6" y="202.2">Rev</text>
<text x="290.4" y="204">&lt;RevCode&gt;</text>
<text x="229.9" y="207.5">Date:</text>
<text x="239.1" y="207.5">Thursday, March 06, 2025</text>
<text x="265.5" y="207.5">Sheet</text>
<text x="274.4" y="207.5">1</text>
<text x="279.7" y="207.5">of</text>
<text x="285" y="207.5">1</text>
</g>
<g font-size="1.6" fill="#00c">
<text x="132.5" y="71.8">1 TP-S</text>
<text x="132.5" y="68.3">1 TP-S</text>
<text x="148.5" y="71.8">1 TP-S</text>
<text x="148.5" y="68.3">1 TP-S</text>
<text x="164.5" y="71.8">1 TP-S</text>
<text x="164.5" y="68.3">1 TP-S</text>
<text x="180.5" y="71.8">1 TP-S</text>
<text x="180.5" y="68.3">1 TP-S</text>
<text x="196.5" y="71.8">1 TP-S</text>
<text x="132.5" y="75.4">1 TP-S</text>
<text x="148.5" y="75.4">1 TP-S</text>
<text x="164.5" y="75.4">1 TP-S</text>
<text x="180.5" y="75.4">1 TP-S</text>
<text x="196.5" y="75.4">1 TP-S</text>
<text x="212.5" y="75.4">1 TP-S</text>
<text x="132.5" y="79">1 TP-S</text>
<text x="148.5" y="79">1 TP-S</text>
<text x="148.5" y="82.5">1 TP-S</text>
<text x="164.5" y="82.5">1 TP-S</text>
<text x="164.5" y="79">1 TP-S</text>
<text x="180.5" y="82.5">1 TP-S</text>
<text x="180.5" y="79">1 TP-S</text>
<text x="196.5" y="82.5">1 TP-S</text>
<text x="196.5" y="79">1 TP-S</text>
<text x="212.5" y="82.5">1 TP-S</text>
<text x="212.5" y="79">1 TP-S</text>
<text x="228.5" y="79">1 TP-S</text>
<text x="228.5" y="82.5">1 TP-S</text>
<text x="244.5" y="82.5">1 TP-S</text>
<text x="132.5" y="87.8">1 TP-S</text>
<text x="164.5" y="86.1">1 TP-S</text>
<text x="180.5" y="89.6">1 TP-S</text>
<text x="180.5" y="86.1">1 TP-S</text>
<text x="196.5" y="89.6">1 TP-S</text>
<text x="196.5" y="86.1">1 TP-S</text>
<text x="212.5" y="89.6">1 TP-S</text>
<text x="212.5" y="86.1">1 TP-S</text>
<text x="228.5" y="89.6">1 TP-S</text>
<text x="228.5" y="86.1">1 TP-S</text>
<text x="244.5" y="89.6">1 TP-S</text>
<text x="244.5" y="86.1">1 TP-S</text>
<text x="132.5" y="95">1 TP-S</text>
<text x="132.5" y="91.4">1 TP-S</text>
<text x="148.5" y="95">1 TP-S</text>
<text x="148.5" y="91.4">1 TP-S</text>
<text x="164.5" y="95">1 TP-S</text>
<text x="196.5" y="93.2">1 TP-S</text>
<text x="212.5" y="93.2">1 TP-S</text>
<text x="228.5" y="93.2">1 TP-S</text>
<text x="244.5" y="93.2">1 TP-S</text>
<text x="132.5" y="98.5">1 TP-S</text>
<text x="148.5" y="98.5">1 TP-S</text>
<text x="164.5" y="98.5">1 TP-S</text>
<text x="180.5" y="98.5">1 TP-S</text>
<text x="228.5" y="119.8">1 TP-S</text>
<text x="228.5" y="123.4">1 TP-S</text>
<text x="228.5" y="130.5">1 TP-S</text>
<text x="228.5" y="127">1 TP-S</text>
<text x="228.5" y="134.1">1 TP-S</text>
<text x="228.5" y="137.6">1 TP-S</text>
<text x="189.4" y="139.4">1</text>
<text x="189.4" y="143">2</text>
<text x="195.6" y="143">3</text>
<text x="195.6" y="139.4">4</text>
<text x="228.5" y="141.2">1 TP-S</text>
<text x="228.5" y="144.7">1 TP-S</text>
</g>
</svg>
